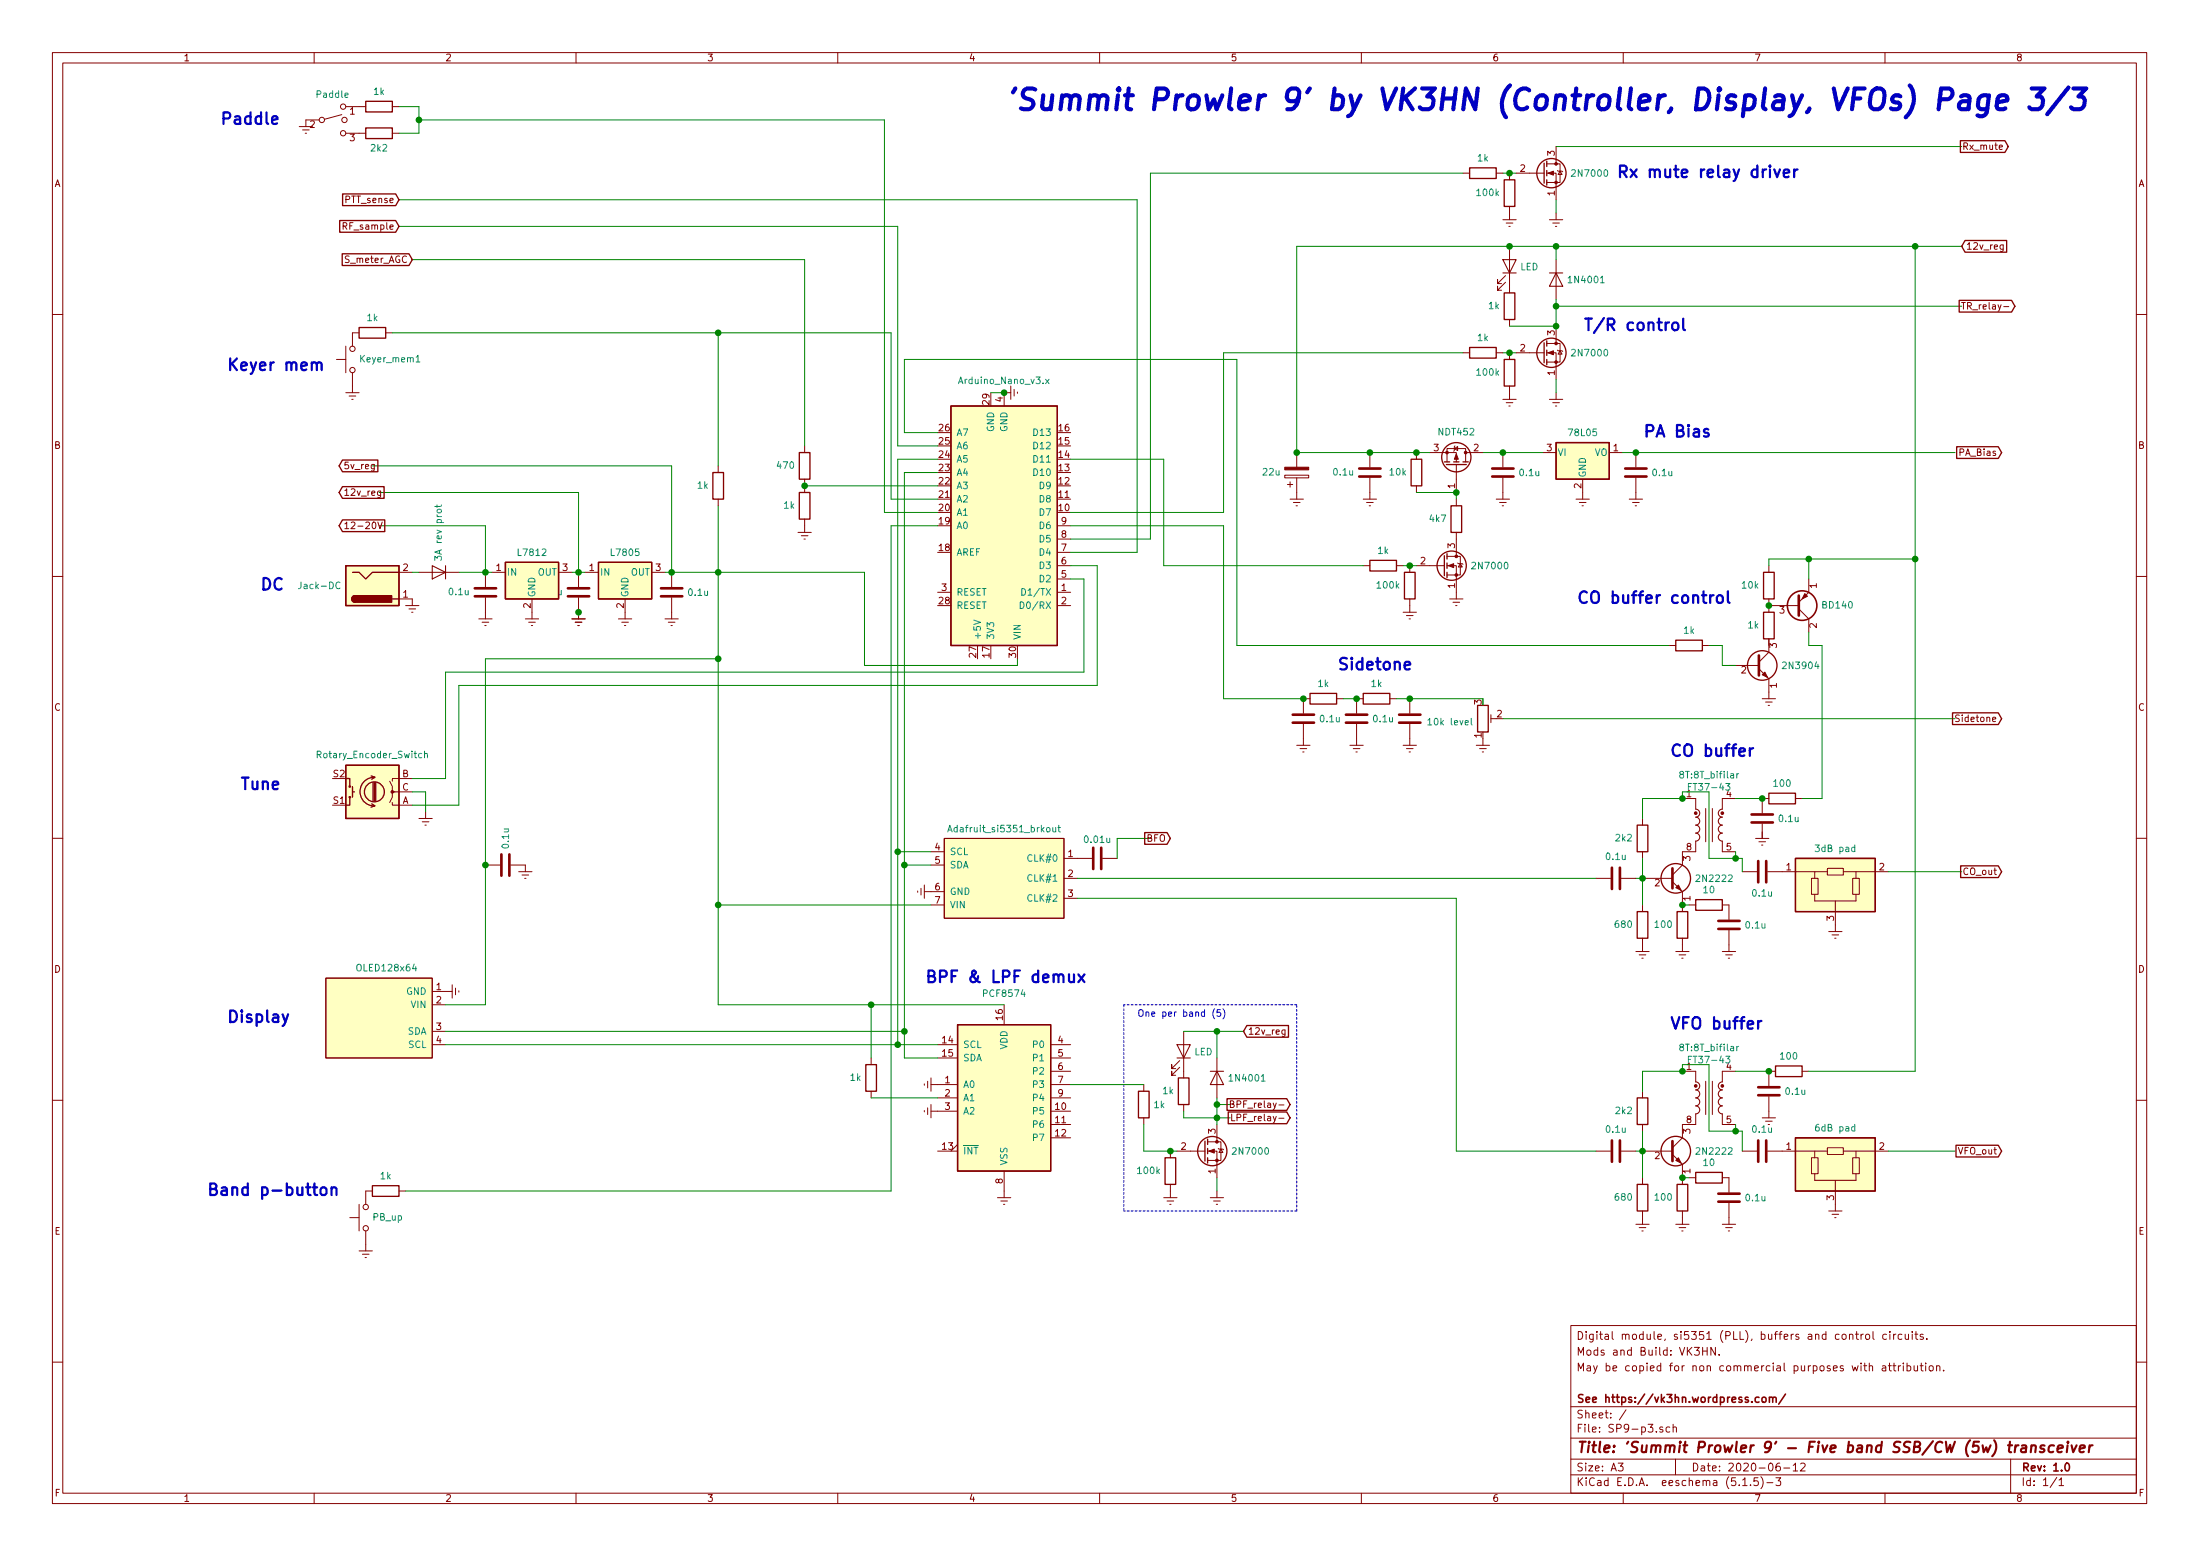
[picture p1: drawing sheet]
<svg xmlns="http://www.w3.org/2000/svg" width="420mm" height="297mm" viewBox="0 0 420 297" stroke-linecap="round" stroke-linejoin="round" font-family="sans-serif">
<g fill="none" stroke="#840000" stroke-width=".19">
<path d="M10 10h400v277h-400zM12 12h396v273.1h-396zM60 10v2M110 10v2M160 10v2M210 10v2M260 10v2M310 10v2M360 10v2M57.1 24.2h2.6M57.8 24.8h1.3M58.3 25.4h.2"/>
<path d="M61 22.9h-2.6v1.3M65.3 21.9l-3.3 .9M66 25.4h3.8M66 20.4h3.8M74.9 25.4h1.3M74.9 20.4h1.3M279.4 33.1h1.3M285.7 33.1h1.3M288.3 33.1v1.2M288.3 39.4v2.5M289.6 33.1h5.3M295.4 33.1h1.8v5"/>
<path d="M295.4 31.3h2.5v3.5h-2.5M297.2 28v3.3M297.4 32.5l1 .3M297.9 32.7l.4 .6h-.7zM287 41.9h2.6M287.5 53.9l-1.5 1.5v-.8v.8h.8M287.5 52.6l-1.5 1.5v-.7v.7h.8M287.7 42.6h1.2M288.2 43.2h.2M288.3 47v8.9M295.9 41.9h2.5M296.5 42.6h1.3"/>
<path d="M297.1 43.2h.2M297.2 40.7v1.2M297.2 49.6v7.6M374.6 57.7h.7M375 57.7v1.3M382.6 46.7l-.1 1.2-.2 .1-.3-.1M382.6 46.8l-.4-.1-.2 .3 .1 .5h.5M10 60h2M64.3 68.6h1.7M66 75h2.6M66 66.1v5.1M66.7 75.6h1.2"/>
<path d="M67.2 76.2h.2M67.3 71.2v3.8M68.6 63.5h-1.3v2.6M73.7 63.5h1.2M193 75h-1.2v2.5M193 73.7v2.5M193.7 74.3v1.3M194.3 74.8v.3M279.4 67.3h1.3M285.7 67.3h1.3M287 76.2h2.6M287.7 76.9h1.2"/>
<path d="M288.2 77.5h.2M288.3 61v1.3M288.3 67.3v1.3M288.3 73.7v2.5M289.6 67.3h5.3M295.4 67.3h1.8v5.1M295.4 65.6h2.5v3.5h-2.5M295.9 76.2h2.5M296.5 76.9h1.3M297.1 77.5h.2M297.2 62.3v3.3M297.2 75v1.2"/>
<path d="M297.4 66.8l1 .3M297.9 67l.4 .6h-.7zM408 60h2M72.2 99.7l.4 1.2 .4-1.2M72.7 93.7l-.1 1.2-.1 .1-.3-.1M72.7 93.8l-.4-.1-.2 .3 .1 .5h.5M137.2 88.9v1.3M137.2 95.3v1.3M153.7 85.1v1.3M153.7 91.5v2.5M153.7 99.1v2.5M245.4 90.7h4.5v.5h-4.5z"/>
<path d="M245.9 92.5h1M246.4 95.3h2.5M246.4 92v1M247 95.9h1.3M247.5 96.6h.3M247.6 86.4v2.8M247.6 91.2v4.1M260.3 95.3h2.6M261 95.9h1.3M261.5 96.6h.2M261.6 86.4v2.8M261.6 91.2v4.1"/>
<path d="M270.5 86.4v1.3M270.5 92.7v1.3M273 86.4h5.1v1.8M276.4 88.2v-2.6h3.5v2.6M277.7 85.6l.7-.3v.7zM277.9 85.1l-.3 1M278.1 88.7v5.3M278.1 95.3v1.3M279.9 86.4h3.3M285.7 95.3h2.6M286.4 95.9h1.3M286.9 96.6h.2"/>
<path d="M287 86.4v2.8M287 91.2v4.1M294.6 86.4h2.6M301 95.3h2.5M301.6 95.9h1.3M302.1 96.6h.3M302.3 91.5v3.8M307.3 86.4h2.6M311.1 95.3h2.6M311.8 95.9h1.3M312.3 96.6h.2M312.4 86.4v2.8"/>
<path d="M312.4 91.2v4.1M10 110h2M76.2 109.3h2.5M76.2 114.3h2.5v1.3M77.5 115.6h2.5M78.1 116.2h1.3M78.6 116.9h.3M80 109.3h7.6M91.4 118.1h2.6M92.1 118.8h1.2M92.6 119.4h.2M92.7 109.3v2.8"/>
<path d="M92.7 114.1v4M94 109.3h2.5M100.3 118.1h2.6M101 118.8h1.2M101.5 119.4h.2M101.6 114.3v3.8M106.7 109.3h2.5M109.2 118.1h2.6M109.9 118.8h1.2M110.4 119.4h.2M110.5 109.3v2.8M110.5 114.1v4"/>
<path d="M111.8 109.3h2.5M118.1 118.1h2.5M118.7 118.8h1.3M119.3 119.4h.2M119.4 114.3v3.8M124.5 109.3h2.5M127 118.1h2.5M127.6 118.8h1.3M128.1 119.4h.3M128.3 109.3v2.8M128.3 114.1v4M152.4 101.6h2.5"/>
<path d="M153 102.3h1.3M153.5 102.9h.3M179.1 113.1h2.5M201.9 102.9h2.6M201.9 108h2.6M201.9 115.6h2.6M201.9 113.1h2.6M201.9 110.5h2.6M201.9 105.4h2.6M201.9 100.4h2.6M260.3 108h1.3M266.7 108h1.3"/>
<path d="M268 116.9h2.5M268.6 117.5h1.3M269.1 118.1h.3M269.2 108v1.3M269.2 114.3v2.6M270.5 108h5.3M276.4 108h1.7v6.3M276.4 106.2h2.5v3.6h-2.5M276.9 114.3h2.5M277.5 115h1.3M278 115.6h.3M278.1 101.6v4.6"/>
<path d="M278.4 107.5l1 .2M278.9 107.6l.4 .6h-.8zM337.8 108v1.3M337.8 114.3v2.6M337.8 115.6h5.7M343.5 116.2l1.9 1.9v2.6M345.4 110.5v2.6l-1.9 1.9M408 110h2M248.9 138.2v4.1M250.2 133.4h-1.3v2.8M255.3 133.4h1.2M259.1 138.2v4.1"/>
<path d="M260.3 133.4h-1.2v2.8M265.4 133.4h1.3M269.2 133.4v2.8M269.2 138.2v4.1M284.7 136.4v1.6M284.7 137.2h1M318.8 123.2h1.2M325.1 123.2h1.3M330.2 127h5.7M335.9 127.7l1.9 1.9v3.8M336.5 133.4h2.6M337.2 134h1.3"/>
<path d="M337.7 134.7h.2M337.8 122v2.5l-1.9 1.9M374.2 136.6l-.5-.1-.2 .1 .1 .4 .5 .3 .1 .2-.2 .3-.5-.1M74.4 149.1l.5 1.1v1h3.8M74.9 153.2v.5h3.8M75.4 151.2h-.5v1l-.5 1M78.7 148.6h-3.8v.5M80 156.2h2.5M80.6 156.9h1.3M81.2 157.5h.2M81.3 155v1.2M247.6 142.3h2.6"/>
<path d="M248.3 142.9h1.3M248.8 143.5h.2M257.8 142.3h2.5M258.4 142.9h1.3M259 143.5h.2M268 142.3h2.5M268.6 142.9h1.3M269.1 143.5h.3M281.9 142.3h2.6M282.6 142.9h1.2M283.1 143.5h.2M283.2 141v1.3"/>
<path d="M313.7 156.2v1.3M321.3 152.4h2.5v2.1M325.8 154.3v6.4M327 154.3v6.4M331.5 152.4h-2.6v2.1M336.5 157.3v2.8M337.8 152.4h-1.3v2.8M342.9 152.4h1.3M10 160h2M92.7 165.1h2.8M97.5 165.1h2.8v1.3M99.1 166.4h2.5"/>
<path d="M99.7 167h1.3M100.2 167.7h.3M175.3 170.1v.2M175.9 169.6v1.3M176.5 170.2h3.8M176.5 168.9v2.6M177.8 165.1h2.5M177.8 162.6h2.5M177.8 172.8h2.5M180.3 160.1h22.9v15.2h-22.9zM203.2 163.9h5.3M203.2 167.7h2.5"/>
<path d="M203.2 171.5h2.5M210.6 163.9h2.8M304.8 167.7h2.8M309.6 167.7h2.8M313.7 162.6v1.3M313.7 172.8v1.2M313.7 179.1v2.5M313.7 167.7h5.7M319.4 168.3l1.9 1.9v3.8M321.3 179.1v2.5M322.6 172.8h1.2M323.8 160.6v2h-2.5v2.5l-1.9 1.9"/>
<path d="M328.9 172.8h1.3v2.8M328.9 160.6v2h2.6M330.2 177.6v4M332.7 166.4h2.8M335.3 160.1h2.5M335.9 160.7h1.3M336.4 161.3h.3M337.6 166.4h11.4M345.9 167.7h1.3v3h-1.3zM346.6 166.4v1.3M346.6 170.7v1.3h7.9v-1.3M349 165.8h3v1.2h-3z"/>
<path d="M349.2 177.8h2.6M349.9 178.5h1.3M350.4 179.1h.2M350.5 172v5.8M352 166.4h8.7M353.8 167.7h1.3v3h-1.3zM354.5 166.4v1.3M408 160h2M62.2 186.7h20.3v15.3h-20.3zM62.2 190.5h.1M82.5 199.4h2.6M82.5 189.3h3.9"/>
<path d="M82.5 191.8h2.6M82.5 196.9h2.6M86.4 188v2.5M87 188.6v1.3M87.6 189.1v.3M179.1 199.4h3.8M191.8 191.8v3.8M200.7 199.4h3.8M226.1 196.9v8.9M245.4 196.6v1.2l-.2 .1-.3-.1M245.4 196.7l-.3-.1-.3 .2 .1 .6h.5M312.4 181.6h2.6"/>
<path d="M313.1 182.3h1.2M313.6 182.9h.2M320 181.6h2.6M320.7 182.3h1.2M321.2 182.9h.2M328.9 181.6h2.6M329.6 182.3h1.2M330.1 182.9h.2M10 210h2M166.4 202v1.2M166.4 208.3v1.3M176.5 206.9v.3"/>
<path d="M176.5 212v.3M177.2 206.4v1.3M177.2 211.5v1.3M177.8 207h5.1M177.8 212.1h5.1M177.8 205.8v2.5M177.8 210.9v2.5M179.1 219.7h3.8M179.1 202h3.8M179.1 209.6h3.8M182.9 218.5l-1.3 1.2M200.7 207h3.8"/>
<path d="M200.7 212.1h3.8M200.7 214.7h3.8M200.7 217.2h3.8M200.7 202h3.8M200.7 209.6h3.8M200.7 204.5h3.8M218.4 207v1.3M218.4 213.4v1.3M223.5 219.7v1.3M224.8 219.7h5.3M225.3 203.7l-1.5 1.6v-.8v.8h.7M225.3 202.5l-1.5 1.5v-.8v.8h.7"/>
<path d="M226.1 210.9v1.2M230.6 219.7h1.8v5.1M230.6 218h2.6v3.5h-2.6M232.4 202v7.6M232.4 214.7v3.3M232.7 219.2l1 .3M233.2 219.4l.4 .6h-.8zM235 210.8l.5-.1 .1-.4-.6-.2v1.3h.5l.2-.2v-.2l-.3-.2M235.2 212.7v1.3h.6M304.8 219.7h2.8M309.6 219.7h2.8M313.7 219.7h5.7"/>
<path d="M313.7 208.3v1.3M313.7 214.7v1.2M321.3 204.5h2.5v2M323.8 212.6v2.1h-2.5v2.5l-1.9 1.9M325.8 206.4v6.4M327 206.4v6.4M328.9 212.6v2.1h2.6M331.5 204.5h-2.6v2M332.7 219.7h2.8M336.5 213.4h2.6M337.2 214h1.3M337.6 219.7h11.4"/>
<path d="M337.8 209.3v4.1M339.1 204.5h-1.3v2.8M344.2 204.5h1.2M346.6 219.7v1.3M349 219.1h3v1.3h-3zM352 219.7h8.7M354.5 219.7v1.3M408 210h2M66.8 232.4h1.8M68.6 229.9v5.1M68.6 238.8h2.5M69.2 239.4h1.3"/>
<path d="M69.8 235v3.8M71.1 227.4h-1.3v2.5M76.2 227.4h1.3M190.5 228.6h2.5M191.1 229.3h1.3M191.6 229.9h.3M191.8 223.6v5M222.2 228.6h2.6M222.9 229.3h1.3M223.4 229.9h.2M223.5 226.1v2.5M231.1 228.6h2.6"/>
<path d="M231.8 229.3h1.2M232.3 229.9h.2M232.4 227.4v1.2M312.4 233.7h2.6M313.1 234.4h1.2M313.6 235h.2M313.7 224.8v1.3M313.7 231.2v2.5M319.4 220.4l1.9 1.9v3.8M320 233.7h2.6M320.7 234.4h1.2M321.2 235h.2"/>
<path d="M321.3 231.2v2.5M322.6 224.8h1.2M328.9 224.8h1.3v2.8M328.9 233.7h2.6M329.6 234.4h1.2M330.1 235h.2M330.2 229.7v4M345.9 221h1.3v3.1h-1.3zM346.6 224.1v1.2h7.9v-1.2M349.2 231.2h2.6M349.9 231.8h1.3M350.4 232.4h.2"/>
<path d="M350.5 225.3v5.9M353.8 221h1.3v3.1h-1.3zM69.7 240.1h.3M300 253h108v32.1h-108zM325.2 257.2v1.5M325.2 257.9h.8M326 257.2v1.5M327.6 257.2v1.5l-.9-1.5v1.5M328.3 258.6v.1M353.2 254.8h.1a.37 .37 0 0 1 .6 .1v.8M354.4 254.7h.5M354.6 254.2v1.3l.3 .2"/>
<path d="M355.4 254.7v1M355.9 254.7l-.5 .3M356.4 254.8l.2-.1 .4 .1v.8l-.2 .1-.4-.1zM357.7 254.2v1.3l.2 .2M360.3 254.8l-.4-.1-.3 .3v.6l.3 .1 .4-.1M360.9 254.2v.1M360.9 254.7v1M361.6 254.7v1M362.1 254.7l-.3 .1-.2 .2M363.2 254.8l-.4-.1-.3 .3 .1 .6 .2 .1 .4-.1M363.9 254.7v.9l.4 .1 .2-.1M364.5 254.7v1"/>
<path d="M365.2 254.2v.1M365.2 254.7v1M365.7 254.7h.6M365.9 254.2v1.3l.4 .2M367.3 254.8a.37 .37 0 0 0-.6 .1l.1 .2 .5 .2 .1 .1-.3 .3-.4-.1M368 255.6v.1M10 260h2M300 278.5h108M300 274.5h108M300 268.5h108M309 279.3h1l-.5 .6 .4 .1v.7l-.2 .1-.7-.1M310.5 269.1l-1.2 2"/>
<path d="M317.6 272.5l-.4-.1-.2 .2v.2l.6 .2v.3h-.6M318.9 272.5l-.4-.1-.3 .3 .1 .6h.6M319.5 272.5l.3-.1 .3 .1 .1 .9M319.5 271.9v1.5M320 278.5v3M339.9 279.3l-.4 .1a.96 .96 0 0 0 0 1.4l.5-.1v-.5l-.2-.3h-.5l-.1 .3M342.5 279.7l.4-.4v1.5M343.9 279.5l.5-.2 .3 .2 .1 .2-1 1.1h1M357 260.8l.2-.1 .4 .1v.9M359.5 260.8h.6v.9M360.1 261.1h-.5a.29 .29 0 0 0-.2 .3 .29 .29 0 0 0 .2 .3l.5-.1M360.6 260.7h.6"/>
<path d="M360.9 260.2v1.3l.3 .2M361.5 260.7h.6M361.7 260.2v1.3l.4 .2M362.6 260.7v1M363 260.7l-.4 .3M363.5 260.2v.2M363.5 260.7v1M364.2 260.8l.4-.1 .3 .3-.1 .6-.2 .1-.4-.1M364.2 260.2v1.5M365.6 260.7v.8a.39 .39 0 0 0 .6 .1M366.2 260.7v1M366.7 260.7h.6"/>
<path d="M366.9 260.2v1.3l.4 .2M367.8 260.2v.2M367.8 260.7v1M368.5 260.8l.2-.1 .4 .1v.8l-.2 .1-.4-.1zM369.8 260.8l.3-.1 .3 .1 .1 .9M369.8 260.7v1M371.2 261.6v.1M384 278.5v6.6M408 260h2M60 285.1v1.9M110 285.1v1.9M160 285.1v1.9"/>
<path d="M210 285.1v1.9M260 285.1v1.9M300 281.5h108M310 285.1v1.9M332.8 282.5l.4-.4v1.5M332.8 283.6h.9M334.3 283.5v.1M335.7 282.1h-.7l-.1 .7 .3-.1h.5l.1 .3-.1 .5-.2 .1-.6-.1M336.3 281.9a1.71 1.71 0 0 1 0 2.3M337.4 283h1.2M339.2 282.1h.9l-.5 .6 .4 .1v.7l-.2 .1-.6-.1M340.7 280.2h1.1"/>
<path d="M342.5 280.8h.8M360 285.1v1.9M392.8 282l-1.3 2M393.2 282.5l.5-.4v1.5M393.2 283.6h.9"/>
<circle cx="61.5" cy="22.9" r=".51"/>
<circle cx="65.5" cy="25.4" r=".51"/>
<circle cx="65.5" cy="20.4" r=".51"/>
<circle cx="65.8" cy="22.9" r=".51"/>
<circle cx="67.3" cy="66.6" r=".51"/>
<circle cx="67.3" cy="70.6" r=".51"/>
<circle cx="69.9" cy="234.5" r=".51"/>
<circle cx="69.9" cy="230.4" r=".51"/>
</g>
<g fill="none" stroke="#840000" stroke-width=".3">
<path d="M335.9 266.8l-.4-.1-.3 .3 .1 .6 .2 .1 .4-.1M336.6 266.8l.2-.1 .4 .1v.8l-.2 .1-.4-.1zM337.9 266.8l.3-.1 .3 .1 .1 .9M337.9 266.7v1M338.6 266.9a.36 .36 0 0 1 .3-.2 .36 .36 0 0 1 .3 .2v.8M341 266.1l-1.3 2M394.5 279.5l.2-.2a.81 .81 0 0 1 .6 .6 .81 .81 0 0 1-.3 .8l-.1 .1a.79 .79 0 0 1-.4-1.3z"/>
<circle cx="344.2" cy="115.6" r="2.82"/>
</g>
<g fill="none" stroke="#840000" stroke-width=".41">
<path d="M383.5 275.9h.8M384.9 275.9l-.1 1.3M385.5 275.9l-.4 .1-.2 .3M386.2 276h.7v1.2M387 276.4l-.7 .1a.4 .4 0 0 0-.3 .3 .4 .4 0 0 0 .2 .4l.7-.1M388 276.1l.3-.2 .4 .1v1.2M388 275.9l-.2 1.3M390.5 276l-.5-.1-.2 .1-.1 .3 .2 .3 .5 .1v.2l-.1 .2-.2 .1-.5-.1M392.3 276a.68 .68 0 0 0-1 .3l-.1 .5 .2 .3 .1 .1 .6-.1M393 276.6l1-.2-.1-.4h-.8l-.2 .9 .3 .3 .6-.1M394.9 275.9l-.2 1.3M394.9 275.2v.2l.1-.1-.1-.1v.2"/>
<path d="M395.6 275.9l.3 1.3 .7-1.3M397.2 276.6l.9-.2v-.4h-.8l-.2 .9 .3 .3 .6-.1M399.1 275.9l-.2 1.3M399.6 275.9l-.3 .1-.3 .3"/>
</g>
<g fill="none" stroke="#840000" stroke-width=".25">
<path d="M69.8 19.3h5.1v2.1h-5.1zM65.4 37h10.2l.6 1.1-.6 1.2h-10.2zM69.8 24.4h5.1v2.1h-5.1zM280.7 32h5v2.1h-5zM287.3 34.3h2v5.1h-2zM294.9 31.2v3.8M295.4 30.8v1M295.4 32.5v1.1M295.4 34.3v1M374.4 26.9h8.5l.6 1.1-.6 1.1h-8.5zM64.9 42.1h10.7l.6 1.1-.6 1.1h-10.7zM65.4 48.4h12.7l.6 1.2-.6 1.1h-12.7z"/>
<path d="M287.3 55.9h2v5.1h-2zM374.2 57.3h10l.6 1.2-.6 1.1h-10zM375.3 45.9h7.9v2.2h-7.9l-.7-1.1zM68.6 62.5h5.1v2.1h-5.1zM181.6 77.5h20.3v45.7h-20.3zM280.7 66.3h5v2.1h-5zM287.3 68.6h2v5.1h-2zM294.9 65.4v3.9M295.4 65.1v1M295.4 66.8v1.1M295.4 68.6v1M65.4 99.2h8.1v2.3h-8.1l-.6-1.1z"/>
<path d="M65.4 92.9h8v2.2h-8l-.6-1.1zM65.4 87.8h6.8v2.3h-6.8l-.6-1.2zM136.1 90.2h2.1v5.1h-2.1zM152.7 94h2v5.1h-2zM152.7 86.4h2v5.1h-2zM269.5 87.7h2v5h-2zM275.8 88.2h1.1M276.2 88.7h3.8M277.1 96.6h2v5h-2zM277.6 88.2h1M279.4 88.2h1M297.2 84.5h10.1v7h-10.1z"/>
<path d="M373.7 85.3h7.9l.7 1.1-.7 1.1h-7.9zM66 108h10.2v7.6h-10.2zM67.3 109.3h1.3l1.2 1.2 1.3-1.2h5.1M67.8 113.7a.63 .63 0 0 0-.6 .6 .63 .63 0 0 0 .6 .7M74.9 114.3h1.3M96.5 107.4h10.2v6.9h-10.2zM114.3 107.4h10.2v6.9h-10.2zM261.6 107h5.1v2h-5.1zM268.2 109.3h2.1v5h-2.1zM275.8 106.1v3.8M276.4 105.7v1M276.4 107.5v1"/>
<path d="M276.4 109.3v1M336.8 116.9h2v5.1h-2zM336.8 109.3h2v5h-2zM250.2 132.4h5.1v2h-5.1zM260.3 132.4h5.1v2h-5.1zM282.2 134.7h2v5h-2zM320 122.2h5.1v2h-5.1zM372.9 136.1h8.7l.7 1.1-.7 1.1h-8.7zM66 146.1h10.2v10.1h-10.2zM66 148.6h.8v1.6M66.8 152.2v1.5h-.8M67.3 151.2h.4"/>
<path d="M67.3 150.2v2M70.9 148.1l.7 .3-.6 .4M71 153.5l.6 .3-.7 .3M71.2 149.4v3.5M71.5 148.4a2.74 2.74 0 0 0-2.7 2.7 2.74 2.74 0 0 0 2.7 2.8M71.5 149.4v3.5M71.8 149.4v3.5M218.6 158.9h4.3l.6 1.2-.6 1.1h-4.3zM312.7 157.5h2v5.1h-2zM337.8 151.4h5.1v2.1h-5.1zM312.7 174h2v5.1h-2zM320.3 174h2v5.1h-2z"/>
<path d="M323.8 171.7h5.1v2.1h-5.1zM342.9 163.9h15.2v10.1h-15.2zM374.4 165.3h7.2l.7 1.1-.7 1.1h-7.2zM182.9 195.6h17.8v28h-17.8zM238.1 195.8h8v2.2h-8l-.6-1.1zM165.4 203.2h2v5.1h-2zM217.4 208.3h2.1v5.1h-2.1zM225 205.8h2.1v5.1h-2.1zM230.1 217.8v3.9M230.6 217.5v1M230.6 219.2v1.1M234.3 209.7h11.4l.7 1.2-.7 1.1h-11.4z"/>
<path d="M234.6 212.3h11.1l.7 1.1-.7 1.1h-11.1zM312.7 209.6h2v5.1h-2zM339.1 203.5h5.1v2h-5.1zM342.9 217.2h15.2v10.2h-15.2zM373.6 218.6h8l.7 1.1-.7 1.2h-8zM71.1 226.4h5.1v2h-5.1zM222.5 221h2v5.1h-2zM230.6 221v1M312.7 226.1h2v5.1h-2zM320.3 226.1h2v5.1h-2zM323.8 223.8h5.1v2h-5.1z"/>
<circle cx="296.3" cy="33.1" r="2.79"/>
<circle cx="296.3" cy="67.3" r="2.79"/>
<circle cx="278.1" cy="87.3" r="2.79"/>
<circle cx="277.2" cy="108" r="2.79"/>
<circle cx="336.5" cy="127" r="2.82"/>
<circle cx="66.8" cy="152.2" r=".13"/>
<circle cx="66.8" cy="150.2" r=".13"/>
<circle cx="71.5" cy="151.2" r="1.9"/>
<circle cx="320" cy="167.7" r="2.82"/>
<circle cx="231.5" cy="219.7" r="2.79"/>
<circle cx="320" cy="219.7" r="2.82"/>
</g>
<g fill="none" stroke="#008484" stroke-width=".19">
<path d="M305.7 54h.7M79.5 68.2l.3-.4v1.3M79.5 69.1h.7M199.7 72.4l.7 .8M200.4 72.4l-.7 .8M83.5 96.4v.5M84.3 96.4l-.2 .3h-1.1M64.9 111.2a.6 .6 0 0 0-.8 .5 .6 .6 0 0 0 .6 .7l.2-.1M83 107v-.8l.5 .4 .1-.4 .7 .1v.5l-.1 .2M186 118.4l1.2 .4-1.2 .4M194.8 114.9a.64 .64 0 0 1 .8 .6 .64 .64 0 0 1-.8 .7zM195.1 112.4a.64 .64 0 0 1 .8 .6 .64 .64 0 0 1-.8 .6z"/>
<path d="M272.7 137.5l.3-.4v1.3M272.7 138.4h.7M281 137.1v1.1l.2 .2M80.5 143.9l-.3-.1-.3 .3 .2 .5h.4M81.1 144l.5-.1v.8M81.1 143.4v1.3M181 158.8l.4-1.3 .4 1.3M181.1 158.5h.6M201.1 158v.8l.5-.1M201.6 158v.8M202 158h.5M202.2 157.5v1.1l.3 .2"/>
<path d="M322.5 150.2h.4M323.1 149.6h-.6v1.2M329.6 149.6h.8l-.5 .4 .4 .2 .1 .4-.3 .2-.5-.1M331.7 147.7v.8M332.1 147.7l-.4 .2M354.2 161.8l-.3-.1-.3 .3 .1 .5h.5M354.2 161.3v1.3M331.7 199.8v.8M332.1 199.8l-.4 .2M240.9 206.4h.7M322.5 202.2h.4M323.1 201.6h-.6v1.3"/>
<path d="M329.6 201.6h.8l-.5 .5 .4 .1 .1 .5-.3 .2-.5-.1M354.2 215.1h-.3l-.3 .2 .1 .6h.5M354.2 214.6v1.3"/>
</g>
<g fill="none" stroke="#840000" stroke-width=".51">
<path d="M259.6 91h4.1M259.6 89.4h4.1M285 91h4.1M285 89.4h4.1M310.4 91h4.1M310.4 89.4h4.1M90.7 113.8h4M90.7 112.3h4M108.5 113.8h4M108.5 112.3h4M126.2 113.8h4.1M126.2 112.3h4.1"/>
<path d="M246.9 138h4.1M246.9 136.4h4.1M257 138h4.1M257 136.4h4.1M267.2 138h4.1M267.2 136.4h4.1M335.9 125.1v3.8M334.5 157h4.1M334.5 155.5h4.1M95.8 163.1v4.1M97.3 163.1v4.1M208.8 161.8v4.1"/>
<path d="M210.3 161.8v4.1M307.8 165.6v4.1M309.4 165.6v4.1M319.4 165.8v3.8M328.2 177.3h4M328.2 175.8h4M335.8 164.4v4M337.3 164.4v4M307.8 217.7v4.1M309.4 217.7v4.1M319.4 217.8v3.9M335.8 217.7v4.1"/>
<path d="M335.8 209.1h4.1M335.8 207.6h4.1M337.3 217.7v4.1M328.2 229.4h4M328.2 227.9h4"/>
</g>
<g fill="#ffffc2" stroke="#ffffc2" stroke-width=".19">
<path d="M182.9 195.6h17.8v28h-17.8z"/>
<path d="M114.3 107.4h10.2v6.9h-10.2z"/>
<path d="M342.9 217.2h15.2v10.2h-15.2z"/>
<path d="M342.9 163.9h15.2v10.1h-15.2z"/>
<path d="M66 146.1h10.2v10.1h-10.2z"/>
<path d="M62.2 186.7h20.3v15.3h-20.3z"/>
<path d="M180.3 160.1h22.9v15.2h-22.9z"/>
<path d="M297.2 84.5h10.1v7h-10.1z"/>
<path d="M66 108h10.2v7.6h-10.2z"/>
<path d="M181.6 77.5h20.3v45.7h-20.3z"/>
<path d="M96.5 107.4h10.2v6.9h-10.2z"/>
</g>
<g fill="#840000" stroke="#840000" stroke-width=".19">
<path d="M230.9 219.7l1-.3v.7z"/>
<path d="M295.7 33.1l1-.4v.7z"/>
<path d="M320 221.5l.5-.5 .6 1z"/>
<path d="M295.7 67.3l1-.3v.7z"/>
<path d="M336.5 128.8l.6-.5 .5 1z"/>
<path d="M344.7 113.3l.5 .5-1 .5z"/>
<path d="M276.6 108l1-.4v.8z"/>
<path d="M278.1 86.7l.4 1h-.8z"/>
<path d="M245.4 89.2h4.5v.5h-4.5z"/>
<path d="M320 169.5l.5-.6 .6 1.1z"/>
<circle cx="232.4" cy="221.5" r=".25"/>
<circle cx="232.4" cy="218" r=".25"/>
<circle cx="74.9" cy="151.2" r=".25"/>
<circle cx="297.2" cy="34.8" r=".25"/>
<circle cx="297.2" cy="31.3" r=".25"/>
<circle cx="323.8" cy="207.3" r=".25"/>
<circle cx="328.9" cy="207.3" r=".25"/>
<circle cx="297.2" cy="69.1" r=".25"/>
<circle cx="297.2" cy="65.6" r=".25"/>
<circle cx="278.1" cy="109.8" r=".25"/>
<circle cx="278.1" cy="106.2" r=".25"/>
<circle cx="276.4" cy="86.4" r=".25"/>
<circle cx="279.9" cy="86.4" r=".25"/>
<circle cx="323.8" cy="155.2" r=".25"/>
<circle cx="328.9" cy="155.2" r=".25"/>
</g>
<g fill="none" stroke="#840000" stroke-width=".2">
<path d="M287 49.6h2.6l-1.3 2.5zM287 52.1h2.6M295.9 52.1h2.5M297.2 52.1l1.2 2.5h-2.5zM82.5 108l2.6 1.3-2.6 1.2zM85.1 108v2.5M323.8 154.5a.76 .76 0 0 1 .8 .7 .76 .76 0 0 1-.8 .8 .76 .76 0 0 1 .8 .8 .76 .76 0 0 1-.8 .7 .76 .76 0 0 1 .8 .8 .76 .76 0 0 1-.8 .7 .76 .76 0 0 1 .8 .8 .76 .76 0 0 1-.8 .8M328.9 154.5a.76 .76 0 0 0-.7 .7 .76 .76 0 0 0 .7 .8 .76 .76 0 0 0-.7 .8 .76 .76 0 0 0 .7 .7 .76 .76 0 0 0-.7 .8 .76 .76 0 0 0 .7 .7 .76 .76 0 0 0-.7 .8 .76 .76 0 0 0 .7 .8M224.8 199.4h2.5l-1.2 2.6zM224.8 202h2.5M231.1 204.5h2.6M232.4 204.5l1.3 2.5h-2.6z"/>
<path d="M323.8 206.5a.76 .76 0 0 1 .8 .8 .76 .76 0 0 1-.8 .8 .76 .76 0 0 1 .8 .7 .76 .76 0 0 1-.8 .8 .76 .76 0 0 1 .8 .7 .76 .76 0 0 1-.8 .8 .76 .76 0 0 1 .8 .8 .76 .76 0 0 1-.8 .7M328.9 206.5a.76 .76 0 0 0-.7 .8 .76 .76 0 0 0 .7 .8 .76 .76 0 0 0-.7 .7 .76 .76 0 0 0 .7 .8 .76 .76 0 0 0-.7 .7 .76 .76 0 0 0 .7 .8 .76 .76 0 0 0-.7 .8 .76 .76 0 0 0 .7 .7"/>
</g>
<g fill="#840000" stroke="#840000" stroke-width=".25">
<path d="M67.4 113.9l.4-.2v1.3a.64 .64 0 0 1-.6-.4 .64 .64 0 0 1 .2-.7z"/>
<path d="M67.8 113.7h7v1.3h-7z"/>
</g>
<path d="M343.5 113.7v3.8z" fill="#840000" stroke="#840000" stroke-width=".51"/>
<path d="M214.6 191.8v39.4M247.6 191.8h-33M247.6 231.2h-33M247.6 231.2v-39.4" fill="none" stroke="#0000c2" stroke-width=".19" stroke-dasharray=".4 .4"/>
<g fill="none" stroke="#008400" stroke-width=".19">
<path d="M76.2 38.1h141v67.3h-12.7M76.2 20.4h3.8v5h-3.8M80 22.9h88.9v74.9h10.2M279.4 33.1h-59.7v69.8h-15.2M287 33.1h2.6M297.2 28h77.4M297.2 38.1v2.6M76.2 43.2h95.2v41.9h7.7M78.7 49.6h75v35.5M297.2 47v2.6M297.2 57.2v5.1h-8.9M297.2 58.5h77.4"/>
<path d="M365.8 47v157.5h-20.4M374.6 47h-127v39.4h25.4M74.9 63.5h95.3v31.8h8.9M137.2 63.5v25.4M189.2 75h2.6M279.4 67.3h-45.7v30.5h-29.2M287 67.3h2.6M297.2 72.4v2.6M71.1 88.9h57.2v20.4M72.4 94h38.1v15.3M137.2 96.6v95.2h54.6M153.7 92.7h25.4"/>
<path d="M179.1 82.6h-6.4v-14h63.5v54.6h82.6M179.1 87.7h-7.7v111.7M179.1 90.2h-6.4v111.8h6.4M204.5 87.7h17.7v20.3h38.1M270.5 94h7.6v1.3M283.2 86.4h11.4M309.9 86.4h63.5M72.4 100.4h20.3v8.9M78.7 109.3h1.3M87.6 109.3h6.4M109.2 109.3h2.6M127 109.3h38.1v17.7h29.2v-1.2"/>
<path d="M179.1 100.4h-8.9v127h-92.7M204.5 100.4h29.2v33h15.2M204.5 108h5v22.8h-121.9v22.9h-8.9M204.5 110.5h2.5v17.8h-121.9v20.3h-6.4M268 108h2.5M345.4 106.7v3.8M365.8 106.7h-28v1.3M137.2 125.8h-44.5v66h-7.6M256.5 133.4h2.6M266.7 133.4h16.5M287 137.2h86.4M326.4 123.2h2.5v3.8h2.6"/>
<path d="M345.4 120.7v2.5h2.6v29.2h-3.8M78.7 151.2h2.6v3.8M313.7 156.2v-3.8h7.6v-1.2h5.1v12.7h6.3v2.5M331.5 152.4h5M137.2 172.8h40.6M171.4 162.6h6.4M172.7 165.1h5.1M205.7 171.5h72.4v48.2h26.7M205.7 167.7h99.1M219.7 160.1h-6.3v3.8M312.4 167.7h1.3M313.7 163.9v8.9"/>
<path d="M321.3 172.8h1.3M331.5 162.6v1.3M360.7 166.4h13.9M85.1 199.4h94M85.1 196.9h87.6M166.4 191.8v10.2M226.1 196.9h11.4M232.4 196.9v5.1M166.4 209.6h12.7M204.5 207h13.9M218.4 214.7v5h6.4M226.1 212.1v1.3h8.8"/>
<path d="M232.4 209.6v5.1M232.4 210.9h2.5M312.4 219.7h1.3M313.7 208.3v-3.8h7.6v-1.3h5.1v12.7h6.3v3.8M313.7 215.9v8.9M331.5 214.7v1.2M331.5 204.5h6.3M360.7 219.7h12.7M232.4 224.8v2.6M321.3 224.8h1.3"/>
</g>
<g fill="none" stroke="#0000c2" stroke-width=".43">
<path d="M52 22.9l1-.2-.1-.4-.6-.1-.3 .3 .1 1.1 .2 .1 .6-.1M338.9 32.3l.5 1.5 .5-1.5M340.7 33.1l1-.2-.1-.4-.6-.2-.3 .4 .1 1 .2 .1 .6-.1M342.6 32.3v1.5M343.3 32.3l-.4 .2-.3 .3M60.5 69.5l.3-.3 .5 .1 .1 1.3M319.5 61.8a.58 .58 0 0 1 .6-.2 .58 .58 0 0 1 .4 .4v.6a.61 .61 0 0 1-.6 .4 .61 .61 0 0 1-.5-.4zM321.5 60.8v1.9l.3 .3M326.3 82l-.5-.1-.4 .3 .1 .3 .8 .2 .1 .2-.1 .3-.2 .1-.7-.1M328 113.9l.3-.3a.63 .63 0 0 1 .7 .5v.6a.59 .59 0 0 1-.5 .4 .59 .59 0 0 1-.6-.4zM330 112.9v1.9l.3 .3M268.3 127.1l1-.2-.1-.4-.6-.2-.3 .4 .1 1 .2 .1 .6-.1"/>
<path d="M334.2 142.8v1.5M334.8 142.8l-.4 .2-.2 .3M204.2 186l.1 1.4a.6 .6 0 0 0 .8-.1M205.1 186v1.5M205.9 186l1.2 1.5M207.1 186l-1.2 1.5M335.8 194.9v1.5M336.4 194.9l-.4 .1-.2 .3M61.3 226.9l.3-.2a.63 .63 0 0 1 .8 .4v.6a.59 .59 0 0 1-.6 .5 .59 .59 0 0 1-.6-.5zM63.3 226.9l.3-.2 .6 .1 .1 1.3M63.3 226.7v1.4"/>
</g>
<path d="M232 192.6a1.47 1.47 0 0 0 0 1.9M233.1 192.7h-.6l-.1 .7 .5-.2 .2 .3v.3l-.2 .2-.5-.1M233.6 192.6a1.4 1.4 0 0 1 0 1.9" fill="none" stroke="#0000c2" stroke-width=".19"/>
<path d="M370.5 19h1.5a1.1 1.1 0 0 0 .9-1 1.1 1.1 0 0 0-.7-1.1h-1.5l-.5 4M374.5 18.4l.4-.2h.8l.3 .2 .2 .4-.3 2.1M376.1 19.2l-.4 .1h-.9a.8 .8 0 0 0-.7 .7 .8 .8 0 0 0 .5 .9h.9l.4-.2M379.8 18.4a1.29 1.29 0 0 0-1.7 .2l-.2 .4-.2 1.1 .2 .4 .5 .4h.7l.5-.2M379.9 18.2l-.4 3.2a1.16 1.16 0 0 1-1.8 .6M381.4 19.5l2-.3-.1-.8-.4-.2h-.8l-.4 .2-.2 .4-.2 1.5 .2 .4 .3 .2h.8l.4-.2M388 16.9h2.5l-1.5 1.5h.5l.5 .4 .2 .4-.1 .9-.3 .4-.6 .4h-1.1l-.5-.4M395 16.7l-4 5.1M396 16.9h2.4l-1.5 1.5h.6l.5 .4 .2 .4-.2 .9-.2 .4-.6 .4h-1.1l-.6-.4" fill="none" stroke="#0000c2" stroke-width=".79"/>
<g fill="#008400" stroke="#008400" stroke-width=".25">
<circle cx="259.1" cy="133.4" r=".51"/>
<circle cx="191.8" cy="75" r=".51"/>
<circle cx="297.2" cy="58.5" r=".51"/>
<circle cx="288.3" cy="33.1" r=".51"/>
<circle cx="269.2" cy="108" r=".51"/>
<circle cx="137.2" cy="63.5" r=".51"/>
<circle cx="288.3" cy="67.3" r=".51"/>
<circle cx="248.9" cy="133.4" r=".51"/>
<circle cx="297.2" cy="62.3" r=".51"/>
<circle cx="137.2" cy="109.3" r=".51"/>
<circle cx="92.7" cy="109.3" r=".51"/>
<circle cx="80" cy="22.9" r=".51"/>
<circle cx="337.8" cy="204.5" r=".51"/>
<circle cx="128.3" cy="109.3" r=".51"/>
<circle cx="287" cy="86.4" r=".51"/>
<circle cx="269.2" cy="133.4" r=".51"/>
<circle cx="153.7" cy="92.7" r=".51"/>
<circle cx="312.4" cy="86.4" r=".51"/>
<circle cx="137.2" cy="125.8" r=".51"/>
<circle cx="232.4" cy="210.9" r=".51"/>
<circle cx="247.7" cy="86.4" r=".51"/>
<circle cx="288.3" cy="47" r=".51"/>
<circle cx="171.5" cy="162.6" r=".51"/>
<circle cx="321.3" cy="204.5" r=".51"/>
<circle cx="223.5" cy="219.7" r=".51"/>
<circle cx="321.3" cy="172.8" r=".51"/>
<circle cx="365.8" cy="47" r=".51"/>
<circle cx="232.4" cy="196.9" r=".51"/>
<circle cx="365.8" cy="106.7" r=".51"/>
<circle cx="321.3" cy="152.4" r=".51"/>
<circle cx="337.8" cy="115.6" r=".51"/>
<circle cx="172.7" cy="165.1" r=".51"/>
<circle cx="336.5" cy="152.4" r=".51"/>
<circle cx="92.7" cy="165.1" r=".51"/>
<circle cx="171.5" cy="199.4" r=".51"/>
<circle cx="297.2" cy="47" r=".51"/>
<circle cx="313.7" cy="219.7" r=".51"/>
<circle cx="313.7" cy="167.7" r=".51"/>
<circle cx="331.5" cy="163.9" r=".51"/>
<circle cx="137.2" cy="172.8" r=".51"/>
<circle cx="321.3" cy="224.8" r=".51"/>
<circle cx="232.4" cy="213.4" r=".51"/>
<circle cx="278.1" cy="94" r=".51"/>
<circle cx="331.5" cy="215.9" r=".51"/>
<circle cx="166.4" cy="191.8" r=".51"/>
<circle cx="110.5" cy="109.3" r=".51"/>
<circle cx="172.7" cy="196.9" r=".51"/>
<circle cx="270.5" cy="86.4" r=".51"/>
<circle cx="261.6" cy="86.4" r=".51"/>
<circle cx="345.4" cy="106.7" r=".51"/>
<circle cx="110.5" cy="116.9" r=".51"/>
</g>
<text font-size="5.6" fill="#0000c2" x="191.8" y="21.1">'Summit Prowler 9' by VK3HN (Controller, Display, VFOs) Page 3/3</text>
<g font-size="3.1" fill="#0000c2">
<text x="41.9" y="23.8">Paddle</text>
<text x="308.6" y="33.9">Rx mute relay driver</text>
<text x="302.3" y="63.2">T/R control</text>
<text x="43.2" y="70.8">Keyer mem</text>
<text x="313.7" y="83.5">PA Bias</text>
<text x="49.5" y="112.7">DC</text>
<text x="301" y="115.2">CO buffer control</text>
<text x="255.3" y="127.9">Sidetone</text>
<text x="318.8" y="144.4">CO buffer</text>
<text x="45.7" y="150.8">Tune</text>
<text x="176.5" y="187.6">BPF &amp; LPF demux</text>
<text x="43.2" y="195.2">Display</text>
<text x="318.8" y="196.5">VFO buffer</text>
<text x="39.4" y="228.3">Band p-button</text>
</g>
<text font-size="2.8" fill="#840000" x="301" y="277.3">Title: 'Summit Prowler 9' - Five band SSB/CW (5w) transceiver</text>
<g font-size="2.1" fill="#840000">
<text x="301" y="255.8">Digital module, si5351 (PLL), buffers and control circuits.</text>
<text x="301" y="261.8">May be copied for non commercial purposes with attribution.</text>
<text x="301" y="258.8">Mods and Build: VK3HN.</text>
<text x="301" y="267.8">See https://vk3hn.wordpress.com/</text>
<text x="301" y="273.5">File: SP9-p3.sch</text>
<text x="301" y="270.8">Sheet: /</text>
<text x="301" y="280.9">Size: A3</text>
<text x="323" y="280.9">Date: 2020-06-12</text>
<text x="386" y="280.9">Rev: 1.0</text>
<text x="301" y="283.7">KiCad E.D.A. eeschema (5.1.5)-3</text>
<text x="386" y="283.7">Id: 1/1</text>
</g>
<g font-size="1.8" fill="#840000">
<text x="35" y="11.7">1</text>
<text x="85" y="11.7">2</text>
<text x="135" y="11.7">3</text>
<text x="185" y="11.7">4</text>
<text x="235" y="11.7">5</text>
<text x="285" y="11.7">6</text>
<text x="335" y="11.7">7</text>
<text x="385" y="11.7">8</text>
<text x="66.8" y="21.9">1</text>
<text x="59.2" y="24.4">2</text>
<text x="66.8" y="27">3</text>
<text x="296.9" y="29.7" transform="rotate(-90 296.9 29.7)">3</text>
<text x="375.3" y="28.6">Rx_mute</text>
<text x="10.4" y="35.7">A</text>
<text x="290.3" y="32.8">2</text>
<text x="408.4" y="35.7">A</text>
<text x="66.1" y="38.8">PTT_sense</text>
<text x="296.9" y="37.3" transform="rotate(-90 296.9 37.3)">1</text>
<text x="66" y="43.9">RF_sample</text>
<text x="375.4" y="47.7">12v_reg</text>
<text x="66.1" y="50.2">S_meter_AGC</text>
<text x="376" y="59.1">TR_relay-</text>
<text x="296.9" y="64" transform="rotate(-90 296.9 64)">3</text>
<text x="290.3" y="67.1">2</text>
<text x="296.9" y="71.6" transform="rotate(-90 296.9 71.6)">1</text>
<text x="189" y="77.2" transform="rotate(-90 189 77.2)">29</text>
<text x="191.5" y="76.7" transform="rotate(-90 191.5 76.7)">4</text>
<text x="179.4" y="82.3">26</text>
<text x="202.2" y="82.3">16</text>
<text x="10.4" y="85.7">B</text>
<text x="65.6" y="89.6">5v_reg</text>
<text x="179.4" y="90">23</text>
<text x="179.4" y="87.4">24</text>
<text x="179.4" y="84.9">25</text>
<text x="202.2" y="90">13</text>
<text x="202.2" y="87.4">14</text>
<text x="202.2" y="84.9">15</text>
<text x="273.8" y="86.1">3</text>
<text x="281.5" y="86.1">2</text>
<text x="295.4" y="86.1">3</text>
<text x="308.1" y="86.1">1</text>
<text x="374.3" y="87">PA_Bias</text>
<text x="408.4" y="85.7">B</text>
<text x="65.6" y="94.7">12v_reg</text>
<text x="179.4" y="95">21</text>
<text x="179.4" y="92.5">22</text>
<text x="202.2" y="95">11</text>
<text x="202.2" y="92.5">12</text>
<text x="277.9" y="93.2" transform="rotate(-90 277.9 93.2)">1</text>
<text x="302" y="93.2" transform="rotate(-90 302 93.2)">2</text>
<text x="65.6" y="101">12-20V</text>
<text x="179.4" y="100.1">19</text>
<text x="179.4" y="97.6">20</text>
<text x="202.2" y="97.6">10</text>
<text x="202.7" y="100.1">9</text>
<text x="179.4" y="105.2">18</text>
<text x="202.7" y="107.7">6</text>
<text x="202.7" y="105.2">7</text>
<text x="202.7" y="102.7">8</text>
<text x="271.3" y="107.7">2</text>
<text x="277.9" y="104.7" transform="rotate(-90 277.9 104.7)">3</text>
<text x="77" y="109">2</text>
<text x="94.8" y="109">1</text>
<text x="107.5" y="109">3</text>
<text x="112.5" y="109">1</text>
<text x="125.2" y="109">3</text>
<text x="179.9" y="112.8">3</text>
<text x="202.7" y="112.8">1</text>
<text x="202.7" y="110.3">5</text>
<text x="277.9" y="112.3" transform="rotate(-90 277.9 112.3)">1</text>
<text x="347" y="112.3" transform="rotate(-90 347 112.3)">1</text>
<text x="77" y="114.1">1</text>
<text x="101.3" y="116.1" transform="rotate(-90 101.3 116.1)">2</text>
<text x="119.1" y="116.1" transform="rotate(-90 119.1 116.1)">2</text>
<text x="179.4" y="115.4">28</text>
<text x="202.7" y="115.4">2</text>
<text x="339.9" y="117.1">3</text>
<text x="347" y="119.9" transform="rotate(-90 347 119.9)">2</text>
<text x="186.4" y="125.5" transform="rotate(-90 186.4 125.5)">27</text>
<text x="189" y="125.5" transform="rotate(-90 189 125.5)">17</text>
<text x="194.1" y="125.5" transform="rotate(-90 194.1 125.5)">30</text>
<text x="339.3" y="123.7" transform="rotate(-90 339.3 123.7)">3</text>
<text x="332.6" y="128.6">2</text>
<text x="339.3" y="131.3" transform="rotate(-90 339.3 131.3)">1</text>
<text x="10.4" y="135.7">C</text>
<text x="285.9" y="136.9">2</text>
<text x="374" y="137.8">Sidetone</text>
<text x="408.4" y="135.7">C</text>
<text x="283" y="140.9" transform="rotate(-90 283 140.9)">1</text>
<text x="63.7" y="148.4">S2</text>
<text x="76.8" y="148.4">B</text>
<text x="63.7" y="153.5">S1</text>
<text x="76.8" y="153.5">A</text>
<text x="76.8" y="150.9">C</text>
<text x="322.1" y="152.2">1</text>
<text x="329.7" y="152.2">4</text>
<text x="219" y="160.7">BFO</text>
<text x="178.6" y="162.3">4</text>
<text x="178.6" y="164.9">5</text>
<text x="204" y="163.6">1</text>
<text x="204" y="167.4">2</text>
<text x="322.1" y="162.3">8</text>
<text x="322.8" y="164.3" transform="rotate(-90 322.8 164.3)">3</text>
<text x="329.7" y="162.3">5</text>
<text x="341.1" y="166.2">1</text>
<text x="358.9" y="166.2">2</text>
<text x="375.1" y="167">CO_out</text>
<text x="178.6" y="170">6</text>
<text x="178.6" y="172.5">7</text>
<text x="204" y="171.2">3</text>
<text x="316.1" y="169.2">2</text>
<text x="322.8" y="172" transform="rotate(-90 322.8 172)">1</text>
<text x="350.3" y="175.8" transform="rotate(-90 350.3 175.8)">3</text>
<text x="10.4" y="185.7">D</text>
<text x="408.4" y="185.7">D</text>
<text x="83.3" y="189">1</text>
<text x="83.3" y="191.6">2</text>
<text x="83.3" y="196.6">3</text>
<text x="191.5" y="194.7" transform="rotate(-90 191.5 194.7)">16</text>
<text x="238.3" y="197.5">12v_reg</text>
<text x="83.3" y="199.2">4</text>
<text x="180" y="199.2">14</text>
<text x="180" y="201.7">15</text>
<text x="202.1" y="199.2">4</text>
<text x="202.1" y="201.7">5</text>
<text x="180.5" y="206.8">1</text>
<text x="180.5" y="209.3">2</text>
<text x="202.1" y="204.3">6</text>
<text x="202.1" y="206.8">7</text>
<text x="202.1" y="209.3">9</text>
<text x="322.1" y="204.3">1</text>
<text x="329.7" y="204.3">4</text>
<text x="180.5" y="211.9">3</text>
<text x="201.6" y="211.9">10</text>
<text x="201.6" y="214.4">11</text>
<text x="236.3" y="211.5">BPF_relay-</text>
<text x="236.6" y="214">LPF_relay-</text>
<text x="322.1" y="214.4">8</text>
<text x="329.7" y="214.4">5</text>
<text x="180" y="219.5">13</text>
<text x="201.6" y="217">12</text>
<text x="225.6" y="219.5">2</text>
<text x="232.2" y="216.4" transform="rotate(-90 232.2 216.4)">3</text>
<text x="316.1" y="221.3">2</text>
<text x="322.8" y="216.4" transform="rotate(-90 322.8 216.4)">3</text>
<text x="334.8" y="216.2">0.1u</text>
<text x="341.1" y="219.5">1</text>
<text x="358.9" y="219.5">2</text>
<text x="374.1" y="220.4">VFO_out</text>
<text x="191.5" y="225.9" transform="rotate(-90 191.5 225.9)">8</text>
<text x="232.2" y="224" transform="rotate(-90 232.2 224)">1</text>
<text x="322.8" y="224" transform="rotate(-90 322.8 224)">1</text>
<text x="350.3" y="229.1" transform="rotate(-90 350.3 229.1)">3</text>
<text x="10.4" y="235.7">E</text>
<text x="408.4" y="235.7">E</text>
<text x="10.5" y="285.7">F</text>
<text x="35" y="286.7">1</text>
<text x="85" y="286.7">2</text>
<text x="135" y="286.7">3</text>
<text x="185" y="286.7">4</text>
<text x="235" y="286.7">5</text>
<text x="285" y="286.7">6</text>
<text x="335" y="286.7">7</text>
<text x="385" y="286.7">8</text>
<text x="408.5" y="285.7">F</text>
</g>
<g font-size="1.8" fill="#008484">
<text x="60.6" y="18.7">Paddle</text>
<text x="71.4" y="18.1">1k</text>
<text x="70.9" y="28.9">2k2</text>
<text x="282.2" y="30.8">1k</text>
<text x="300.5" y="33.7">2N7000</text>
<text x="282.2" y="37.4">100k</text>
<text x="290.3" y="51.6">LED</text>
<text x="284.4" y="59">1k</text>
<text x="299.8" y="54.1">1N4001</text>
<text x="70.2" y="61.3">1k</text>
<text x="282.2" y="65.1">1k</text>
<text x="69" y="69.2">Keyer_mem1</text>
<text x="282.2" y="71.7">100k</text>
<text x="300.5" y="68">2N7000</text>
<text x="183.4" y="73.3">Arduino_Nano_v3.x</text>
<text x="182.6" y="83.2">A7</text>
<text x="189.9" y="82.5" transform="rotate(-90 189.9 82.5)">GND</text>
<text x="192.4" y="82.5" transform="rotate(-90 192.4 82.5)">GND</text>
<text x="197.7" y="83.2">D13</text>
<text x="274.9" y="83.1">NDT452</text>
<text x="299.8" y="83.2">78L05</text>
<text x="148.5" y="89.5">470</text>
<text x="182.6" y="88.3">A5</text>
<text x="182.6" y="85.8">A6</text>
<text x="197.7" y="88.3">D11</text>
<text x="197.7" y="85.8">D12</text>
<text x="297.4" y="87">VI</text>
<text x="304.5" y="87">VO</text>
<text x="133.2" y="93.3">1k</text>
<text x="182.6" y="95.9">A2</text>
<text x="182.6" y="93.4">A3</text>
<text x="182.6" y="90.8">A4</text>
<text x="197.7" y="90.8">D10</text>
<text x="198.7" y="95.9">D8</text>
<text x="198.7" y="93.4">D9</text>
<text x="241.3" y="90.8">22u</text>
<text x="254.8" y="90.8">0.1u</text>
<text x="265.5" y="90.8">10k</text>
<text x="290.3" y="90.9">0.1u</text>
<text x="302.9" y="91.2" transform="rotate(-90 302.9 91.2)">GND</text>
<text x="315.7" y="90.9">0.1u</text>
<text x="149.8" y="97.1">1k</text>
<text x="182.6" y="101">A0</text>
<text x="182.6" y="98.5">A1</text>
<text x="198.7" y="98.5">D7</text>
<text x="198.7" y="101">D6</text>
<text x="273.1" y="99.7">4k7</text>
<text x="84.4" y="106.4" transform="rotate(-90 84.4 106.4)">3A rev prot</text>
<text x="99.1" y="106.1">L7812</text>
<text x="116.9" y="106.1">L7805</text>
<text x="182.6" y="106.1">AREF</text>
<text x="198.7" y="106.1">D4</text>
<text x="198.7" y="103.5">D5</text>
<text x="263.2" y="105.8">1k</text>
<text x="57.5" y="112.5">Jack-DC</text>
<text x="85.9" y="113.6">0.1u</text>
<text x="96.8" y="109.9">IN</text>
<text x="102.7" y="109.9">OUT</text>
<text x="103.7" y="113.6">0.1u</text>
<text x="114.6" y="109.9">IN</text>
<text x="120.5" y="109.9">OUT</text>
<text x="131.6" y="113.8">0.1u</text>
<text x="182.6" y="113.7">RESET</text>
<text x="195.9" y="113.7">D1/TX</text>
<text x="198.7" y="111.2">D2</text>
<text x="198.7" y="108.6">D3</text>
<text x="263.1" y="112.4">100k</text>
<text x="281.5" y="108.7">2N7000</text>
<text x="332.8" y="112.4">10k</text>
<text x="102.2" y="114.1" transform="rotate(-90 102.2 114.1)">GND</text>
<text x="120" y="114.1" transform="rotate(-90 120 114.1)">GND</text>
<text x="182.6" y="116.2">RESET</text>
<text x="195.7" y="116.2">D0/RX</text>
<text x="333.9" y="120">1k</text>
<text x="348.2" y="116.2">BD140</text>
<text x="187.3" y="122.2" transform="rotate(-90 187.3 122.2)">+5V</text>
<text x="189.9" y="122.2" transform="rotate(-90 189.9 122.2)">3V3</text>
<text x="194.9" y="122.2" transform="rotate(-90 194.9 122.2)">VIN</text>
<text x="321.6" y="121">1k</text>
<text x="251.8" y="131.2">1k</text>
<text x="261.9" y="131.2">1k</text>
<text x="340.8" y="127.7">2N3904</text>
<text x="252.2" y="137.9">0.1u</text>
<text x="262.4" y="137.9">0.1u</text>
<text x="273.2" y="138.5">10k level</text>
<text x="61" y="144.7">Rotary_Encoder_Switch</text>
<text x="321.1" y="148.6">8T:8T_bifilar</text>
<text x="323.1" y="150.9">FT37-43</text>
<text x="338.9" y="150.2">100</text>
<text x="97.2" y="161.8" transform="rotate(-90 97.2 161.8)">0.1u</text>
<text x="181.9" y="158.9">Adafruit_si5351_brkout</text>
<text x="207.3" y="160.9">0.01u</text>
<text x="308.6" y="160.6">2k2</text>
<text x="339.9" y="156.9">0.1u</text>
<text x="181.4" y="163.2">SCL</text>
<text x="181.4" y="165.8">SDA</text>
<text x="196.6" y="164.5">CLK#0</text>
<text x="306.9" y="164.2">0.1u</text>
<text x="347" y="162.6">3dB pad</text>
<text x="181.4" y="170.9">GND</text>
<text x="181.4" y="173.4">VIN</text>
<text x="196.6" y="168.3">CLK#1</text>
<text x="196.6" y="172.1">CLK#2</text>
<text x="324.3" y="168.4">2N2222</text>
<text x="325.4" y="170.5">10</text>
<text x="334.8" y="171.2">0.1u</text>
<text x="308.6" y="177.1">680</text>
<text x="316.2" y="177.1">100</text>
<text x="333.5" y="177.3">0.1u</text>
<text x="68.4" y="185.4">OLED128x64</text>
<text x="77.6" y="189.9">GND</text>
<text x="188" y="190.3">PCF8574</text>
<text x="77.8" y="197.5">SDA</text>
<text x="78.6" y="192.4">VIN</text>
<text x="78" y="200.1">SCL</text>
<text x="183.9" y="200.1">SCL</text>
<text x="183.9" y="202.6">SDA</text>
<text x="192.4" y="200.4" transform="rotate(-90 192.4 200.4)">VDD</text>
<text x="197.5" y="200.1">P0</text>
<text x="197.5" y="202.6">P1</text>
<text x="228.1" y="201.5">LED</text>
<text x="321.1" y="200.7">8T:8T_bifilar</text>
<text x="323.1" y="203">FT37-43</text>
<text x="340.1" y="202.3">100</text>
<text x="162.4" y="206.3">1k</text>
<text x="183.9" y="207.7">A0</text>
<text x="197.5" y="205.1">P2</text>
<text x="197.5" y="207.7">P3</text>
<text x="222.1" y="208.9">1k</text>
<text x="235.1" y="206.5">1N4001</text>
<text x="341.1" y="209">0.1u</text>
<text x="183.9" y="210.2">A1</text>
<text x="183.9" y="212.8">A2</text>
<text x="197.5" y="212.8">P5</text>
<text x="197.5" y="215.3">P6</text>
<text x="197.5" y="210.2">P4</text>
<text x="220.4" y="211.5">1k</text>
<text x="308.6" y="212.7">2k2</text>
<text x="347" y="216">6dB pad</text>
<text x="183.9" y="220.4">INT</text>
<text x="197.5" y="217.8">P7</text>
<text x="235.7" y="220.4">2N7000</text>
<text x="306.9" y="216.2">0.1u</text>
<text x="324.3" y="220.4">2N2222</text>
<text x="72.7" y="225.1">1k</text>
<text x="192.4" y="222.5" transform="rotate(-90 192.4 222.5)">VSS</text>
<text x="217.4" y="224.1">100k</text>
<text x="325.4" y="222.6">10</text>
<text x="71.2" y="233">PB_up</text>
<text x="308.6" y="229.2">680</text>
<text x="316.2" y="229.2">100</text>
<text x="333.5" y="229.3">0.1u</text>
</g>
<text font-size="1.8" fill="#008400" x="283" y="134.5" transform="rotate(-90 283 134.5)">3</text>
<text font-size="1.8" fill="#0000c2" x="217.2" y="194.1">One per band (5)</text>
</svg>
